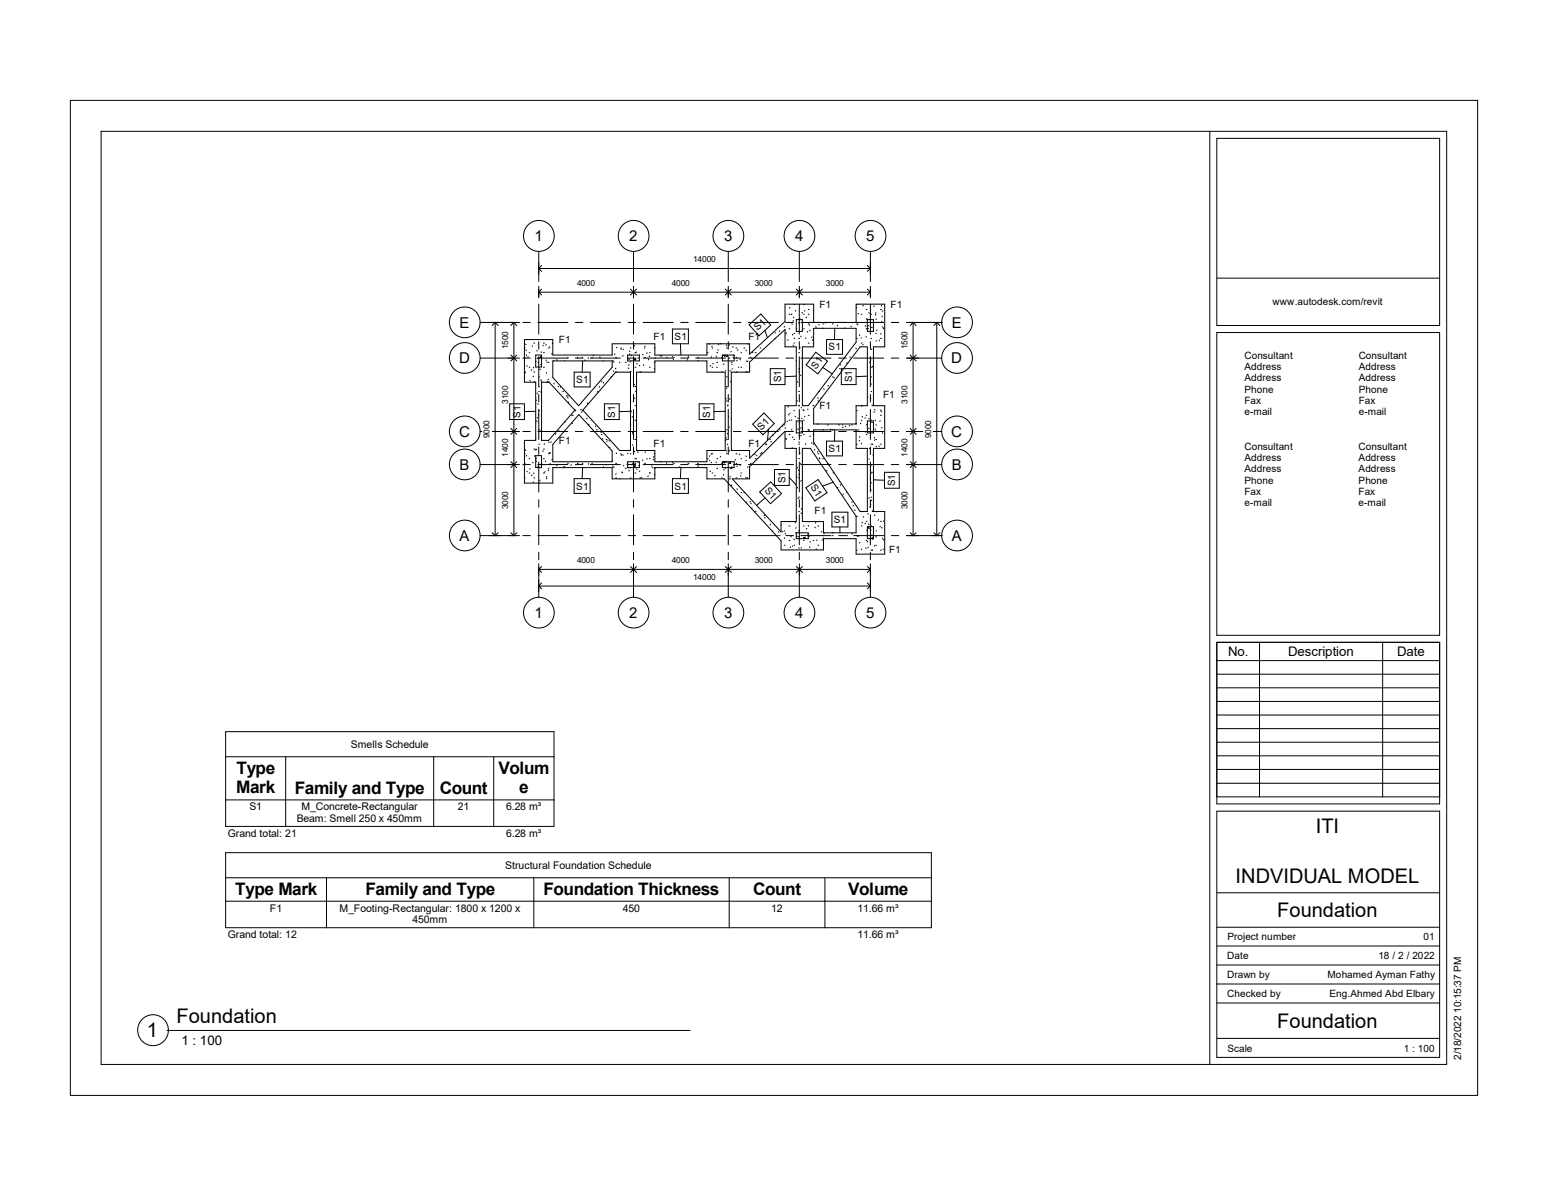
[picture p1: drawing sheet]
<svg xmlns="http://www.w3.org/2000/svg" width="279mm" height="216mm" viewBox="0 0 279 216" stroke-linecap="round" stroke-linejoin="round" font-family="sans-serif">
<g fill="none" stroke="#000" stroke-width=".18">
<path d="M140.7 59.7v.2M141.6 58.9l-.1 .2M142.4 56.7h.2M142.4 59.4h.2M142.6 55.5l-.1 .1M142.9 58.4l.1 .1M142.9 56.7l-.1 .1M143.2 57.2l.1 .2M143.2 57.9l-.1 .1M143.3 55h.1M143.6 56v.2M143.7 59.3h.1"/>
<path d="M143.7 57.7h1.1v2.1h-1.1zM144.1 58.2l.2 .2M144.1 57.6h.2M144.4 57.5l-.1 .2M144.7 56.4l.1 .1M145 55h.2M145 56.7h.2M145 59.4h.2M145.3 56l-.1 .2M145.6 57.2l-.1 .2M145.7 59.8l.1 .1M145.9 55.9h.1"/>
<path d="M145.9 58.5h.1M145.9 56.7l.1 .1M146 58.6l.1 .2M146.2 59.6l-.1 .1M146.8 59.4h.1M146.9 59.3h7.6v2.5l-8.6 11.4h-1.1v-10.6h2.1zM147.2 59l.1 .1M147.8 58.5v.2M148.4 59.3h.1M148.5 58.5h.1M149 58.2v.1M150.2 58.5h.2"/>
<path d="M151.1 58.7l.1 .1M152.5 59.2l-.1 .1M153.7 58.9l-.1 .1M153.8 58.2l.1 .1M154.6 55h.1M154.6 58.5h.1M154.6 55.5v.1M154.9 56.6v.1M154.9 58.5l-.1 .2M155.4 56.7h.2M155.8 55.1l-.1 .1M156.2 58.8l.1 .1"/>
<path d="M156.3 55.9h.2M156.3 59.4h.2M156.5 57.5l-.1 .1M156.5 57.6v.1M156.5 57.7h1.1v2.1h-1.1zM156.6 59.3l.2 .1M156.7 58.8h.1M156.8 56.4l.1 .2M157.1 59.9v.1M157.2 56.7h.1M157.3 59.1h.1M157.8 55.2l-.1 .2"/>
<path d="M158 56.8l.1 .1M158.1 57.6h.1M158.1 56.4l-.1 .2M158.3 59.6l-.1 .1M158.9 55.9h.2M159.1 55.1v.1M159.2 57.1l.1 .1M159.2 58l-.1 .2M159.3 59l.1 .1M159.3 56.1l-.1 .1M159.5 59.2l-.1 .2M94.7 62.8h.1"/>
<path d="M94.7 64.6h.1M94.7 67.1h.1M94.7 61.3h5.1v2.8h10.7v-2h7.7v2h9.4v-2h7.7v1.8l6.4-5.9v-3.1h5.2v3.3h7.6v-3.3h5.2v7.7h-2.1v10.6h2.1v7.7h-2.1v11.4h2.1v7.7h-5.2v-2.8h-5.9v2.1h-7.6v-1.7l-10.3-11.2h-3.1v-2h-9.4v2h-7.7v-2h-10.7v2.8h-5.1v-7.7h2v-10.5h-2zM94.8 67.2l.1 .1M94.9 62.1l.1 .1M95 64.1v.1M95 63.2v.1M95.1 66l.1 .1M95.1 61.3h.1M95.3 64.3l-.1 .2M95.5 63.7h.1M95.5 66.3h.1"/>
<path d="M95.6 68.7l.1 .1M96 66.7l-.1 .1M96.1 62.4v.1M96.3 66.3l.1 .1M96.3 67.9l-.1 .1M96.4 61.9h.1M96.4 67.1h.1M96.4 68.9h.1M96.7 65.2l.1 .1M96.7 79.2h.1M96.7 64.1h1v2.2h-1zM96.8 72.2l-.1 .1"/>
<path d="M96.9 76v.1M96.9 64.6l.2 .1M96.9 63.2v.2M96.9 71h.1M97 75.4l-.1 .1M97.1 72.9l.1 .1M97.1 65.4h.1M97.2 74.8v.1M97.2 68h.2M97.2 74.1h.2M97.2 77.6h.2M97.2 70.7h.2"/>
<path d="M97.3 69.8h.1M97.5 66.6v.2M97.6 65.8l.1 .1M97.6 68.5l.1 .2M97.7 64.3v.3h-.2zM97.7 63.5v.1M97.7 77.7l-.1 .2M97.7 70.7l-.1 .1M97.7 69h1.4l4.7 5-4.8 5.5h-1.3zM97.8 68.7l-.1 .2M98 62.3v.1M98.1 61.9h.2"/>
<path d="M98.1 63.7h.2M98.1 66.3h.2M98.6 65v.1M98.6 62.2l-.1 .1M98.7 67.3l-.1 .1M98.8 68.9v.1M98.8 65.3l-.1 .1M99 62.8h.1M99 65.4h.1M99 68.9h.1M99 68.5l-.1 .1M99 79.8l.1 .1"/>
<path d="M99.2 62.6v.1M99.5 79.8l-.1 .1M99.7 63.8l-.1 .1M99.8 61.9l-.1 .1M99.8 65.2h10.7v1.1l-6.1 6.9-4.6-5zM99.9 65v.1M99.9 69.2l.1 .1M100.3 78.3l-.1 .1M100.5 64.9v.1M100.7 69.8h.1M100.9 77.7v.1M101.2 69.8v.1"/>
<path d="M101.6 70.7h.1M101.9 65.1v.1M101.9 76.1l.1 .1M102.3 71.4l-.1 .1M102.4 64.6h.2M102.4 71.5h.2M102.4 71.8l.1 .1M102.6 72.6v.1M103.1 76.4h.1M103.3 74.9l-.1 .2M103.3 75h.2M103.8 74h.1"/>
<path d="M103.8 74v.2M104.3 64.5l-.1 .1M104.5 74.8l6 6.6v2h-10.7v-3.2zM104.9 73.9l-.1 .1M104.9 74.3l.1 .2M105.1 64.6h.1M105.1 74.1h.1M105.5 65l.1 .1M106 75.5l-.1 .1M106 72.7l.1 .2M106.2 64.6l-.1 .1M106.3 76.6v.1"/>
<path d="M106.3 76.7l-.1 .1M106.8 64.6h.1M106.8 75.9h.1M107.1 64.1v.1M107.4 76.9l.1 .1M107.7 77.6h.1M107.8 70.7l.1 .1M108.2 64.4l.1 .2M108.2 69.8v.1M108.5 68.9h.2M108.5 78.4h.2M108.5 78v.1"/>
<path d="M108.8 79.2v.1M108.9 69l.1 .2M109.4 79.3h.2M109.6 79.6l-.1 .1M109.9 79.5l.1 .1M110.3 68h.1M110.6 65.1l.1 .1M110.7 67l.1 .1M110.8 65.3v.1M110.9 63.9l.1 .1M111.1 64.6h.2M111.1 67.1h.2"/>
<path d="M111.1 67.2h2.7v14.1h-2l-6.6-7.3zM111.2 66.5l-.1 .1M111.3 62.7v.1M111.8 65.4l.1 .1M112 62.8h.1M112.1 63v.1M112.4 63l.1 .1M112.5 64.2l-.1 .1M112.9 65.4h.1M113.3 64.1h2.1v1.1h-2.1zM113.4 66.4l.1 .1M113.5 64.9h.1"/>
<path d="M113.5 65.8v.2M113.6 63.3l.1 .2M113.7 63.9l-.1 .1M113.7 62.8h.2M113.7 67.1h.2M113.7 65.2l.1 .2M113.8 74.1h.1M113.8 76.7h.1M113.8 72.4h.1M113.8 74h.1M113.9 67l-.1 .1M113.9 74.2l.1 .1"/>
<path d="M114 64.1l-.1 .1M114.1 78.1l.1 .1M114.1 75.2v.1M114.3 67.9v.2M114.3 78.3v.1M114.5 64.9l.3-.1-.1 .2zM114.5 62.4v.1M114.5 71.8l.1 .2M114.5 69.4l-.1 .1M114.6 66.3h.2M114.6 73.2h.2M114.6 75.9h.2"/>
<path d="M114.6 79.3h.2M114.6 69.8h.2M114.8 70.6l-.1 .1M114.9 63.5l-.3 .2M114.9 67.2h3.3v-2h9.4v2h3.3v14.1h-3.3v2.1h-9.4v-2.1h-3.3zM114.9 65.6l.1 .1M115.1 64.6h.2M115.5 66h-.1M115.5 67.1h.1M115.8 67.1l-.1 .1M116 64l.1 .1M116.1 65.9l.1 .1"/>
<path d="M116.3 64.6h.2M116.3 62.8l.1 .1M116.5 62.5l-.1 .1M116.8 63.7l-.1 .1M117.1 64.9l-.1 .1M117.2 64.3l.1 .1M117.2 63.7h.1M117.2 66.3h.1M118.1 62.8h.1M118.1 65.4h.1M118.2 66.5l-.1 .1M118.3 64.6l-.1 .1"/>
<path d="M119.1 64.1l.1 .2M119.5 64.2l-.1 .1M120.3 64.5l.1 .1M121.4 64.3l-.1 .2M121.5 64.8l.1 .1M121.6 64.6h.1M124.1 64.9l-.1 .1M124.2 64.6h.1M124.2 64.2v.1M125.9 64.6h.2M126 65v.2M127.6 63.7h.2"/>
<path d="M128 62.1v.1M128.2 66l.1 .1M128.4 64.4v.1M128.5 62.8h.2M128.5 66.3h.2M128.5 62.4v.2M128.7 65.6v.1M129.2 64.3l.1 .1M129.4 63.7h.1M129.4 65.4h.1M129.4 66.3l.1 .1M129.6 63.1v.1"/>
<path d="M129.7 62.1v.1M130 62.1h.1M130.3 64.6h.1M130.3 67.1h.1M130.3 64.5v.1M130.4 64.1h2.1v1.1h-2.1zM130.6 64.2h-.2M130.7 65.7l-.1 .1M130.9 64.1l-.3 .1 .3 .1v-.2M130.9 79.4l.1 .1M131 66.9l-.1 .1M131.1 62.3v.1"/>
<path d="M131.1 79l-.1 .1M131.1 71.9l-.1 .2M131.1 62.8h.2M131.1 68h.2M131.1 77.6h.2M131.1 79.3h.2M131.1 69.8h.2M131.1 72.4h.2M131.2 70l-.1 .1M131.3 64.1l-.2 .2h.3l-.1-.2M131.3 78.2v.2M131.4 73.2v.1"/>
<path d="M131.4 73.1l-.1 .1M131.4 75.1l.1 .1M131.6 77l.1 .1M131.7 62.2l-.1 .2M131.7 72v.1M131.7 64.6v.1M131.7 66.9l.1 .1M131.9 68.8l.1 .2M132 75.6h.1M132 65.4h.1M132 63.4l-.1 .1M132 67.2h3.3v-1.8l6.4-5.9v3.1h2v10.6h-2v3.1l-6.4 6.4v-1.4h-3.3z"/>
<path d="M132.1 65.7v.1M132.2 66.5l-.1 .2M132.2 62.6l.1 .1M132.3 64.5l.1 .1M132.5 64.1v.1M132.8 62.8h.2M132.8 64.6h.2M132.8 67.1h.2M133.1 65l-.1 .2M133.2 63.1l-.1 .1M133.3 66.3h.1M133.6 64.9v.1"/>
<path d="M133.7 63.7h.2M133.7 66.3h.2M134.4 62.8l-.1 .1M134.6 67.1h.1M134.6 63.2l.1 .1M134.7 65.2l.1 .1M134.9 67.1v.1M135 62.1h.1M135 65.2l-.1 .1M135.3 66.4v.1M135.5 64.6h.1M135.8 63.5l.1 .2"/>
<path d="M136.3 63.7h.2M136.6 64.1l-.1 .1M137.2 62.8h.1M138.9 79.3h.2M139.1 79.7l.1 .1M139.5 78.5v.1M139.8 61.1h.2M140 60l-.1 .1M140.6 78.8l.1 .1M140.7 77.6h.1M141.3 76.8l-.1 .2M141.6 76.7h.1"/>
<path d="M141.7 77.2l.1 .1M141.8 79.1l.1 .1M141.9 60.1v.1M141.9 79.2v.1M142 76l.1 .1M142.2 61.3v.1M142.3 73.4l-.1 .1M142.3 74.8l.1 .1M142.4 75.9h.2M142.4 78.4h.2M142.6 74.6l-.1 .1M142.9 77.5l.1 .1"/>
<path d="M142.9 75.8l-.1 .1M143 60.4l.1 .1M143.1 62.3l.1 .1M143.1 78.9l-.1 .1M143.3 61.9h.1M143.3 60.2h.1M143.3 74.1h.1M143.3 79.3h.1M143.4 61l-.1 .1M143.5 75.1l.1 .2M143.7 78.1h.1M143.7 65.1l.1 .1"/>
<path d="M143.7 76h1.1v2.1h-1.1zM143.9 72.3l-.1 .1M143.9 68.9l.1 .1M144 77.4l.1 .1M144.1 75.4l-.1 .2M144.1 63.7h.2M144.1 67.1h.2M144.1 61.1h.2M144.1 73.2h.2M144.1 70.7h.2M144.2 79.8l.1 .1M144.2 76.2l.2 .1"/>
<path d="M144.3 66.5l-.1 .1M144.3 78.6l-.1 .1M144.4 62.7v.1M144.5 78.6l.1 .1M144.6 67.7l-.1 .1M144.6 77.2l-.1 .1M144.6 60.7l-.1 .1M144.6 73.5l.1 .2M144.7 77.9h.1M144.7 75.5l.1 .1M144.8 76.4h.1M144.8 77.4l.1 .1"/>
<path d="M145 73.9l-.1 .1M145 74.1h.2M145 75.9h.2M145 78.4h.2M145.3 75.1l-.1 .1M145.4 61l.1 .1M145.8 73.8v.2M145.9 61.9h.1M145.9 75h.1M145.9 77.6h.1M145.9 77.5l-.1 .1M146 77.7l.1 .2"/>
<path d="M146.3 78.7l-.1 .1M146.6 60.8l-.1 .1M146.6 79.9l-.1 .1M146.6 61.3l.1 .2M146.8 61.1h.1M146.8 73.2h.1M146.8 78.4h.1M146.9 62l-.1 .1M146.9 77.6h7.6v3.3h2v11.4h-1.3l-8.3-12.5zM147.5 76.5h.1M147.6 72.4h.2M147.6 71.8l.1 .1"/>
<path d="M147.9 70.6l-.1 .1M148.2 71.8v.1M148.7 70.1l.1 .2M149.4 76.7h.1M149.5 69.6l-.1 .1M149.9 77.5l.1 .1M150.2 68h.2M150.5 68.1l.1 .1M151.4 76.6l.1 .2M151.6 66.5v.1M151.7 65.8l-.1 .1M152 76.7h.1"/>
<path d="M152.2 77.1l-.1 .1M152.6 76.9l.1 .1M152.9 65.4l-.1 .2M153.4 76.8l-.1 .1M153.4 64.4l.1 .2M153.7 76.7h.1M154.5 62.8l.1 .1M154.5 76.5v.1M154.6 76.5h-.1M154.6 61.1h.1M154.6 74.1h.1M154.6 77.6h.1"/>
<path d="M155 77.6v.1M155.1 79.5l.1 .1M155.1 60.5l.1 .1M155.2 78.8l-.1 .2M155.2 62.6h1.3v10.6h-2v3.3h-7.6v-2.8zM155.3 76.4l.1 .1M155.4 61.9h.2M155.4 75.9h.2M155.5 61h-.1M155.5 73.2l.1 .2M155.6 75.2l.1 .1M155.8 62.1l-.1 .2"/>
<path d="M156.2 77.9v.1M156.2 75.4l-.1 .1M156.3 60.7l.1 .2M156.3 75h.2M156.3 78.4h.2M156.5 76.6l-.1 .1M156.5 71.7l.1 .1M156.5 76h1.1v2.1h-1.1zM156.8 77.3l.1 .1M156.8 75.5v.1M157 65.4v.1M157.2 66.3h.1"/>
<path d="M157.2 68h.1M157.2 61.1h.1M157.2 64.9l-.1 .2M157.2 75.9h.1M157.2 70.7h.1M157.2 69.3l.1 .1M157.2 71.9l-.1 .2M157.3 76.3h.1M157.3 63l-.1 .1M157.5 73.1l-.1 .1M157.5 66.1l-.1 .2M157.6 63v.1"/>
<path d="M157.8 79l.1 .1M157.8 74.3l-.1 .1M157.9 73.9v.1M157.9 79.4l-.1 .1M158 75.8v.1M158 77.4l-.1 .2M158.1 60.2h.1M158.1 79.3h.1M158.1 76.7h.1M158.1 77.8l.1 .1M158.2 61.5l-.1 .1M158.7 61.4v.1"/>
<path d="M158.9 75.9l-.1 .2M158.9 61.1h.2M158.9 75h.2M159 60.2v.1M159 74l-.1 .1M159 74.2l.1 .1M159.2 77.1l-.1 .2M159.3 78.1v.1M94.7 83.7h.1M94.7 81.9h.1M94.7 86.3h.1M94.7 81v.1"/>
<path d="M94.8 81.2l.1 .1M95 82.2v.1M95.1 85l.1 .2M95.5 82.8h.1M95.5 85.4h.1M95.7 84.6l-.1 .1M96 85.8l-.1 .1M96.1 83.4l.1 .2M96.3 85.4l.1 .1M96.3 87l-.1 .1M96.4 81.1h.1M96.4 86.3h.1"/>
<path d="M96.5 82.3v.1M96.6 81.2v.1M96.7 82.7h.1M96.7 82.3h1v2.1h-1zM96.8 83.2l.1 .1M96.8 81.1l.1 .1M97.1 84.2h.1M97.2 80.2h.2M97.2 87.2h.2M97.5 86.7l-.1 .1M97.7 83.8v.1M97.7 83.7h.1"/>
<path d="M98 81.4v.1M98.1 81.1h.2M98.1 82.8h.2M98.1 85.4h.2M98.3 80.1l-.1 .1M98.4 85.1l-.1 .2M98.5 83.2l-.1 .2M98.6 86l.1 .1M98.7 86.3l-.1 .1M98.9 84.8l.1 .2M99 81.9h.1M99 84.5h.1"/>
<path d="M99.1 81.7l.1 .1M99.3 83.7l.1 .1M99.4 81.7l-.1 .1M99.7 82.9l-.1 .1M100.5 83.9v.2M101.6 84.3l.1 .1M101.9 84.2v.1M102.4 83.7h.2M103.1 83.9l-.1 .1M104.3 83.6l-.1 .1M104.4 83.7v.2M105.1 83.7h.1"/>
<path d="M106.3 83.7l-.1 .1M106.8 83.7h.1M108.9 84.2v.2M109.4 83.8l.1 .1M109.9 80.8h.1M110.6 84.1l.1 .1M110.6 83.1l-.1 .2M110.9 84.3l-.1 .2M111.1 83.7h.2M111.1 86.3h.2M111.2 81.7l.1 .2M111.2 85.5l-.1 .1"/>
<path d="M111.9 86.4h.1M112 81.9h.1M112.2 82.1l-.1 .1M112.2 85.2l.1 .1M112.4 82.1l.1 .1M112.4 85.2l-.1 .1M112.5 84l.1 .1M112.9 84.5h.1M113.2 83.7v.1M113.3 84.4h.1M113.3 83.4h2.1v1h-2.1zM113.4 81.8l-.1 .1"/>
<path d="M113.6 84.9l-.1 .1M113.7 81.9h.2M113.7 86.3h.2M113.7 84.4l.1 .1M114 83.9l.4-.4v.4zM114.2 80.3v.1M114.4 84.2l.3-.2-.1 .3zM114.6 81.4l-.1 .2M114.6 82.8h.2M114.6 85.4h.2M114.6 83.6l.1 .1M114.8 82.7l.1 .1"/>
<path d="M114.9 84.7l.1 .1M115.1 83.4h.1M115.1 81.5l.1 .2M115.3 84l.1 .1M115.5 86.3h.1M115.5 85l-.1 .1M115.8 86.2l-.1 .1M116 83v.1M116.3 83.7h.2M116.5 81.6l-.1 .1M116.8 82.8v.1M117 85.9l-.1 .1"/>
<path d="M117.2 82.8h.1M117.3 85.3v.1h-.1M117.6 84.1l.1 .1M117.9 84.4l-.1 .1M117.9 82.9l.1 .1M118 82.4l-.1 .1M118.1 81.9h.1M118.1 84.5h.1M118.2 85.6l-.1 .1M119.2 83.4h.1M120.3 83.6l.1 .1M121.5 83.4l-.1 .2"/>
<path d="M121.6 83.7h.1M122.7 84.2v.1M124.2 83.7h.1M125.8 84.4h.1M125.9 83.7h.2M126.1 84.1l-.1 .1M127.3 83.8l-.1 .1M127.6 82.8h.2M128.1 83.1v.1M128.1 85l.1 .1M128.1 82.3v.1M128.4 81.9v.1"/>
<path d="M128.4 83.4v.2M128.5 81.9h.2M128.5 85.4h.2M129.1 85.8l-.1 .1M129.2 83.4l.1 .1M129.4 82.8h.1M129.4 84.5h.1M130 82.4v.1M130.3 83.7h.1M130.3 86.3h.1M130.4 83.6l-.1 .1M130.4 83.4h2.1v1h-2.1z"/>
<path d="M130.6 85.6v.2M130.7 84.8l-.1 .1M130.8 83.4h-.3l.2 .2 .1-.2M130.9 84.5v.1M131.1 83.4l-.2 .1M131.1 81.3v.1M131.1 81.9h.2M131.2 83.3v.1M131.4 80.1l-.1 .2M131.7 81.3l-.1 .1M131.7 86l.1 .1M131.8 86.4l-.1 .1"/>
<path d="M131.8 83.4l.1 .3h-.3zM131.9 84.5l-.1 .1M132 84.5h.1M132.1 87.5l-.1 .2M132.1 84.3h-.1M132.2 86.4h3.1v-2.2l6.4-6.3v3h2v13.2h-2.7v1.9zM132.8 82.9l-.1 .2M132.8 83.7h.2M132.8 81.9h.2M132.8 86.3h.2M133 88.2l.1 .1M133.1 84.1l-.1 .1"/>
<path d="M133.4 82l.1 .1M133.6 83.9v.1M133.6 85.9l.1 .1M133.7 82.8h.2M133.7 85.4h.2M133.7 88.9h.2M134.4 88.9l-.1 .1M134.6 86.3h.1M134.6 90.6h.1M134.6 82.3l.1 .1M134.7 83.1l-.1 .1M134.8 86.2l.1 .1"/>
<path d="M135 84.2v.2M135.3 85.5v.1M135.4 90.5l-.1 .1M135.5 83.7h.1M135.5 90.8l.1 .1M135.7 91.7v.1M136.3 82.8h.2M136.3 92.4h.2M136.3 82l-.1 .1M136.6 82.2v.1M137.2 81.9h.1M137.5 81.7l-.1 .1"/>
<path d="M138 93.4l.1 .1M138 93l-.1 .1M138.1 80.2h.1M138.4 80.1l-.1 .2M139.1 94.6l-.1 .1M139.4 95.8h.1M140.5 96l.1 .1M140.7 96.7h.1M141 94.7v.1M141.3 95.9v.1M141.6 95.8h.1M141.6 98.4h.1"/>
<path d="M141.6 97.1v.1M141.7 96.3l.1 .1M142.4 95h.2M142.4 97.6h.2M142.7 98.7l-.1 .1M142.8 96.8l-.1 .1M143 98.6h.1M143 80.8v.1M143.3 98.4h.1M143.3 97.3l.1 .2M143.5 94.2l.1 .2M143.6 96.1l.1 .2"/>
<path d="M143.7 95.2l-.1 .2M143.7 96.8h.1M143.7 91.1l.1 .1M143.7 96.2h2.2v1h-2.2zM143.8 86v.1M143.8 93.3l-.1 .2M143.9 88l.1 .1M144 84.4l-.1 .1M144 89.9l.1 .1M144.1 96.9h.1M144.1 84.8l.1 .2M144.1 80.2h.2"/>
<path d="M144.1 82.8h.2M144.1 86.3h.2M144.1 92.4h.2M144.1 95.8h.2M144.1 89.7h.2M144.2 98.8v.2M144.3 85.6l-.1 .1M144.3 81.7l.1 .1M144.4 83.7l.1 .1M144.6 92.6l.1 .1M144.6 86.7l-.1 .2M144.7 98.8l-.1 .1"/>
<path d="M144.7 91.8l-.1 .1M144.8 89.9l-.1 .1M144.8 80.9h1.5l8.2 12.3v3h-5.9v-2.1h-3.8zM145 97.1l.3-.1-.1 .2zM145 95h.2M145 97.6h.2M145.4 80.1l.1 .1M145.6 95.4l-.1 .1M145.8 96.5l.1 .1M145.9 94.9l.1 .1M146 96.6l-.1 .1h.1M146 96.8v.1"/>
<path d="M146.1 98.7l.1 .1M146.3 97.7l-.1 .2M146.8 80.2h.1M146.8 97.6h.1M147 81.2l.1 .1M147.1 95.2l.1 .1M147.2 94.3v.1M147.3 99.1l.1 .1M147.4 97.5v.1M147.6 81.9h.2M147.6 95h.2M147.6 98.4h.2"/>
<path d="M147.6 81.5v.1M147.9 82.7l.1 .1M148 82.7l-.1 .1M148.3 95.9v.2M148.4 97.5h.1M148.5 82.8h.1M148.5 96.7h.1M148.6 97.1v.1M148.7 96.2l.1 .2M149.2 84.9l.1 .1M149.4 83.7h.1M150.2 96.2h.1"/>
<path d="M150.2 96.7h.2M150.4 85.3l.1 .1M151.1 88h.2M151.6 86.9h-.1M151.7 87.5v.1M152.2 89.2l-.1 .1M152.8 88.9h.1M153 96.6l-.1 .1M153.7 90.6h.1M153.8 96.3v.1M154.1 91.2l-.1 .2M154.3 92v.2"/>
<path d="M154.6 80.2h.1M154.6 93.2h.1M154.6 96.7h.1M154.6 99.3h.1M154.9 96.7l-.1 .2M154.9 96.6l.1 .2M155.2 97.9v.1M155.4 92.4h.2M155.4 95h.2M155.5 80l-.1 .1M155.5 99.1l-.1 .1M155.6 94.3l.1 .1"/>
<path d="M155.9 93.3l-.1 .1M156.2 94.4l-.1 .2M156.3 98.9v.1M156.3 94.1h.2M156.3 97.6h.2M156.5 95.6v.2M156.5 97.7l.1 .1M156.5 95.1h1.1v2.1h-1.1zM156.6 92.7l.1 .1M156.7 95.1l.1 .2h-.3M156.7 98.8l-.1 .1M156.8 94.6v.1"/>
<path d="M156.9 95.3l.1 .1M156.9 89.8l-.1 .2M156.9 82.8l-.1 .1M157 91.5l.1 .1M157 80.9l-.1 .1M157.1 86.4v.1M157.2 97.1l-.1 .1M157.2 80.2h.1M157.2 85.4h.1M157.2 87.2h.1M157.2 95h.1M157.2 99.3h.1"/>
<path d="M157.2 89.7h.1M157.2 88.3v.2M157.2 91l-.1 .1M157.2 95.7l-.1 .1M157.2 96.6h.2M157.2 84l-.1 .1M157.3 90.3l.1 .1M157.4 85.2v.1M157.4 97l.1 .1M157.4 92.3h.1M157.4 99.2l.1 .2M157.4 80.1l.1 .2"/>
<path d="M157.5 92.2l-.1 .1M157.6 82.1v.1M157.6 97.3l-.1 .1M157.7 95.3l-.1 .2M157.8 93l.1 .1M157.9 98.5l-.1 .1M158.1 92.4h.1M158.1 95.8h.1M158.1 98.4h.1M158.1 96.9l.1 .1M158.2 80.6l-.1 .1M158.6 93.8l-.1 .1"/>
<path d="M158.6 80.5l.1 .1M158.9 95l-.1 .1M158.9 80.2h.2M158.9 94.1h.2M158.9 99.3h.2M159.1 95.2l.1 .1M159.3 97.2v.1M159.4 99.1v.1M159.5 94v.1M159.5 97.4v.1"/>
<circle cx="97.3" cy="42.6" r="2.78"/>
</g>
<path d="M96.5 41.1h1.5v3h-1.5z" fill="#fff"/>
<circle cx="97.3" cy="110.6" r="2.77" fill="none" stroke="#000" stroke-width=".18"/>
<path d="M96.5 109.1h1.5v3h-1.5z" fill="#fff"/>
<g fill="none" stroke="#000" stroke-width=".18">
<path d="M97.2 45.4v5.4M97.2 52.2v1.4M97.2 54.9v5.4M97.2 61.7v1.3M97.2 64.4v5.4M97.2 71.2v1.4M97.2 73.9v5.4M97.2 80.7v1.3M97.2 83.4v5.4M97.2 90.2v1.4M97.2 92.9v5.4M97.2 99.7v1.3"/>
<path d="M97.2 102.4v5.4"/>
<circle cx="114.4" cy="42.6" r="2.78"/>
</g>
<path d="M113.6 41.1h1.5v3h-1.5z" fill="#fff"/>
<circle cx="114.4" cy="110.6" r="2.77" fill="none" stroke="#000" stroke-width=".18"/>
<path d="M113.6 109.1h1.5v3h-1.5z" fill="#fff"/>
<g fill="none" stroke="#000" stroke-width=".18">
<path d="M114.3 45.4v5.4M114.3 52.2v1.4M114.3 54.9v5.4M114.3 61.7v1.3M114.3 64.4v5.4M114.3 71.2v1.4M114.3 73.9v5.4M114.3 80.7v1.3M114.3 83.4v5.4M114.3 90.2v1.4M114.3 92.9v5.4M114.3 99.7v1.3"/>
<path d="M114.3 102.4v5.4"/>
<circle cx="131.5" cy="42.6" r="2.78"/>
</g>
<path d="M130.7 41.1h1.5v3h-1.5z" fill="#fff"/>
<circle cx="131.5" cy="110.6" r="2.77" fill="none" stroke="#000" stroke-width=".18"/>
<path d="M130.7 109.1h1.5v3h-1.5z" fill="#fff"/>
<g fill="none" stroke="#000" stroke-width=".18">
<path d="M131.4 45.4v5.4M131.4 52.2v1.4M131.4 54.9v5.4M131.4 61.7v1.3M131.4 64.4v5.4M131.4 71.2v1.4M131.4 73.9v5.4M131.4 80.7v1.3M131.4 83.4v5.4M131.4 90.2v1.4M131.4 92.9v5.4M131.4 99.7v1.3"/>
<path d="M131.4 102.4v5.4"/>
<circle cx="144.3" cy="42.6" r="2.78"/>
</g>
<path d="M143.5 41.1h1.5v3h-1.5z" fill="#fff"/>
<circle cx="144.3" cy="110.6" r="2.77" fill="none" stroke="#000" stroke-width=".18"/>
<path d="M143.5 109.1h1.5v3h-1.5z" fill="#fff"/>
<g fill="none" stroke="#000" stroke-width=".18">
<path d="M144.3 45.4v5.4M144.3 52.2v1.4M144.3 54.9v5.4M144.3 61.7v1.3M144.3 64.4v5.4M144.3 71.2v1.4M144.3 73.9v5.4M144.3 80.7v1.3M144.3 83.4v5.4M144.3 90.2v1.4M144.3 92.9v5.4M144.3 99.7v1.3"/>
<path d="M144.3 102.4v5.4"/>
<circle cx="157.1" cy="42.6" r="2.78"/>
</g>
<path d="M156.3 41.1h1.5v3h-1.5z" fill="#fff"/>
<circle cx="157.1" cy="110.6" r="2.77" fill="none" stroke="#000" stroke-width=".18"/>
<path d="M156.3 109.1h1.5v3h-1.5z" fill="#fff"/>
<g fill="none" stroke="#000" stroke-width=".18">
<path d="M157.1 45.4v5.4M157.1 52.2v1.4M157.1 54.9v5.4M157.1 61.7v1.3M157.1 64.4v5.4M157.1 71.2v1.4M157.1 73.9v5.4M157.1 80.7v1.3M157.1 83.4v5.4M157.1 90.2v1.4M157.1 92.9v5.4M157.1 99.7v1.3"/>
<path d="M157.1 102.4v5.4"/>
<circle cx="83.9" cy="96.7" r="2.77"/>
</g>
<path d="M82.9 95.2h1.8v3h-1.8z" fill="#fff"/>
<circle cx="172.7" cy="96.7" r="2.77" fill="none" stroke="#000" stroke-width=".18"/>
<path d="M171.8 95.2h1.8v3h-1.8z" fill="#fff"/>
<g fill="none" stroke="#000" stroke-width=".18">
<path d="M86.7 96.7h6.3M94.4 96.7h1.3M97.1 96.7h5.4M103.8 96.7h1.4M106.6 96.7h5.4M113.4 96.7h1.3M116.1 96.7h5.4M122.9 96.7h1.3M125.6 96.7h5.4M132.4 96.7h1.3M135.1 96.7h5.4M141.9 96.7h1.3"/>
<path d="M144.6 96.7h5.4M151.4 96.7h1.3M154.1 96.7h5.4M160.9 96.7h1.3M163.6 96.7h6.3"/>
<circle cx="83.9" cy="83.8" r="2.77"/>
</g>
<path d="M82.9 82.4h1.8v3h-1.8z" fill="#fff"/>
<circle cx="172.7" cy="83.8" r="2.77" fill="none" stroke="#000" stroke-width=".18"/>
<path d="M171.8 82.4h1.8v3h-1.8z" fill="#fff"/>
<g fill="none" stroke="#000" stroke-width=".18">
<path d="M86.7 83.9h6.3M94.4 83.9h1.3M97.1 83.9h5.4M103.8 83.9h1.4M106.6 83.9h5.4M113.4 83.9h1.3M116.1 83.9h5.4M122.9 83.9h1.3M125.6 83.9h5.4M132.4 83.9h1.3M135.1 83.9h5.4M141.9 83.9h1.3"/>
<path d="M144.6 83.9h5.4M151.4 83.9h1.3M154.1 83.9h5.4M160.9 83.9h1.3M163.6 83.9h6.3"/>
<circle cx="83.9" cy="77.9" r="2.77"/>
</g>
<path d="M82.8 76.4h2v3h-2z" fill="#fff"/>
<circle cx="172.7" cy="77.9" r="2.77" fill="none" stroke="#000" stroke-width=".18"/>
<path d="M171.7 76.4h2v3h-2z" fill="#fff"/>
<g fill="none" stroke="#000" stroke-width=".18">
<path d="M86.7 77.9h6.3M94.4 77.9h1.3M97.1 77.9h5.4M103.8 77.9h1.4M106.6 77.9h5.4M113.4 77.9h1.3M116.1 77.9h5.4M122.9 77.9h1.3M125.6 77.9h5.4M132.4 77.9h1.3M135.1 77.9h5.4M141.9 77.9h1.3"/>
<path d="M144.6 77.9h5.4M151.4 77.9h1.3M154.1 77.9h5.4M160.9 77.9h1.3M163.6 77.9h6.3"/>
<circle cx="83.9" cy="64.6" r="2.77"/>
</g>
<path d="M82.8 63.1h2v3h-2z" fill="#fff"/>
<circle cx="172.7" cy="64.6" r="2.77" fill="none" stroke="#000" stroke-width=".18"/>
<path d="M171.7 63.1h2v3h-2z" fill="#fff"/>
<g fill="none" stroke="#000" stroke-width=".18">
<path d="M86.7 64.6h6.3M94.4 64.6h1.3M97.1 64.6h5.4M103.8 64.6h1.4M106.6 64.6h5.4M113.4 64.6h1.3M116.1 64.6h5.4M122.9 64.6h1.3M125.6 64.6h5.4M132.4 64.6h1.3M135.1 64.6h5.4M141.9 64.6h1.3"/>
<path d="M144.6 64.6h5.4M151.4 64.6h1.3M154.1 64.6h5.4M160.9 64.6h1.3M163.6 64.6h6.3"/>
<circle cx="83.9" cy="58.2" r="2.77"/>
</g>
<path d="M82.9 56.7h1.8v3h-1.8z" fill="#fff"/>
<circle cx="172.7" cy="58.2" r="2.77" fill="none" stroke="#000" stroke-width=".18"/>
<path d="M171.8 56.7h1.8v3h-1.8z" fill="#fff"/>
<g fill="none" stroke="#000" stroke-width=".18">
<path d="M86.7 58.2h6.3M94.4 58.2h1.3M97.1 58.2h5.4M103.8 58.2h1.4M106.6 58.2h5.4M113.4 58.2h1.3M116.1 58.2h5.4M122.9 58.2h1.3M125.6 58.2h5.4M132.4 58.2h1.3M135.1 58.2h5.4M141.9 58.2h1.3"/>
<path d="M144.6 58.2h5.4M151.4 58.2h1.3M154.1 58.2h5.4M160.9 58.2h1.3M163.6 58.2h6.3M164.8 58.2v38.5M164.8 58.2l.6 .6M164.8 58.2l-.5 .6M163.8 77.9h2M163.8 64.6h2M164.3 77.3l1.1 1.1M164.3 64.1l1.1 1.1"/>
<path d="M165.4 77.3l-1.1 1.1M165.4 64.1l-1.1 1.1M163.8 96.7h2M163.8 83.9h2M164.3 96.2l.5 .5M164.3 83.4l1.1 1M165.4 96.2l-.6 .5M165.4 83.4l-1.1 1"/>
</g>
<g fill="#fff">
<path d="M162.4 59.8h1.8v3.3h-1.8z"/>
<path d="M162.4 69.6h1.8v3.3h-1.8z"/>
<path d="M162.4 79.2h1.8v3.3h-1.8z"/>
<path d="M162.4 88.6h1.8v3.4h-1.8z"/>
</g>
<path d="M168.1 58.2h2M169.1 58.2v38.5M169.1 58.2l.5 .6M169.1 58.2l-.5 .6M168.1 96.7h2M168.6 96.2l.5 .5M169.6 96.2l-.5 .5" fill="none" stroke="#000" stroke-width=".18"/>
<path d="M166.7 75.8h1.7v3.4h-1.7z" fill="#fff"/>
<g fill="none" stroke="#000" stroke-width=".18">
<path d="M91.7 58.2h2.1M92.8 58.2v38.5M92.8 58.2l.5 .6M92.8 58.2l-.6 .6M91.7 77.9h2.1M91.7 64.6h2.1M92.2 77.3l1.1 1.1M92.2 64.1l1.1 1.1M93.3 77.3l-1.1 1.1M93.3 64.1l-1.1 1.1M91.7 96.7h2.1M91.7 83.9h2.1"/>
<path d="M92.2 96.2l.6 .5M92.2 83.4l1.1 1M93.3 96.2l-.5 .5M93.3 83.4l-1.1 1"/>
</g>
<g fill="#fff">
<path d="M90.3 59.8h1.8v3.3h-1.8z"/>
<path d="M90.3 69.6h1.8v3.3h-1.8z"/>
<path d="M90.3 79.2h1.8v3.3h-1.8z"/>
<path d="M90.3 88.6h1.8v3.4h-1.8z"/>
</g>
<path d="M88.3 58.2h2.1M89.4 58.2v38.5M89.4 58.2l.5 .6M89.4 58.2l-.6 .6M88.3 96.7h2.1M88.8 96.2l.6 .5M89.9 96.2l-.5 .5" fill="none" stroke="#000" stroke-width=".18"/>
<path d="M87 75.8h1.7v3.4h-1.7z" fill="#fff"/>
<g fill="none" stroke="#000" stroke-width=".18">
<path d="M97.2 52.7h59.9M97.2 52.7l.5 .6M97.2 51.7v2.1M97.7 52.2l-.5 .5M113.8 52.2l.5 .5M114.3 52.7l.6 .6M114.3 52.7l-.5 .6M114.3 51.7v2.1M114.9 52.2l-.6 .5M130.9 52.2l.5 .5M131.4 52.7l.6 .6M131.4 52.7l-.5 .6"/>
<path d="M131.4 51.7v2.1M132 52.2l-.6 .5M143.7 52.2l.6 .5M144.3 52.7l.5 .6M144.3 52.7l-.6 .6M144.3 51.7v2.1M144.8 52.2l-.5 .5M156.5 52.2l.6 .5M157.1 52.7l-.6 .6M157.1 51.7v2.1"/>
</g>
<g fill="#fff">
<path d="M104.1 50.3h3.3v1.7h-3.3z"/>
<path d="M121.2 50.3h3.3v1.7h-3.3z"/>
<path d="M136.2 50.3h3.2v1.7h-3.2z"/>
<path d="M149.1 50.3h3.2v1.7h-3.2z"/>
</g>
<path d="M97.2 48.5h59.9M97.2 48.5l.5 .5M97.2 47.4v2.1M97.7 47.9l-.5 .6M156.5 47.9l.6 .6M157.1 48.5l-.6 .5M157.1 47.4v2.1" fill="none" stroke="#000" stroke-width=".18"/>
<path d="M125.1 46h4.1v1.7h-4.1z" fill="#fff"/>
<path d="M97.2 105.8h59.9M97.2 105.8l.5 .5M97.2 104.7v2.1M97.7 105.2l-.5 .6M156.5 105.2l.6 .6M157.1 105.8l-.6 .5M157.1 104.7v2.1" fill="none" stroke="#000" stroke-width=".18"/>
<path d="M125.1 103.3h4.1v1.7h-4.1z" fill="#fff"/>
<g fill="none" stroke="#000" stroke-width=".18">
<path d="M97.2 102.8h59.9M97.2 102.8l.5 .5M97.2 101.8v2M97.7 102.3l-.5 .5M113.8 102.3l.5 .5M114.3 102.8l.6 .5M114.3 102.8l-.5 .5M114.3 101.8v2M114.9 102.3l-.6 .5M130.9 102.3l.5 .5M131.4 102.8l.6 .5M131.4 102.8l-.5 .5"/>
<path d="M131.4 101.8v2M132 102.3l-.6 .5M143.7 102.3l.6 .5M144.3 102.8l.5 .5M144.3 102.8l-.6 .5M144.3 101.8v2M144.8 102.3l-.5 .5M156.5 102.3l.6 .5M157.1 102.8l-.6 .5M157.1 101.8v2"/>
</g>
<g fill="#fff">
<path d="M104.1 100.4h3.3v1.7h-3.3z"/>
<path d="M121.2 100.4h3.3v1.7h-3.3z"/>
<path d="M136.2 100.4h3.2v1.7h-3.2z"/>
<path d="M149.1 100.4h3.2v1.7h-3.2z"/>
</g>
<g fill="none" stroke="#000" stroke-width=".18">
<path d="M12.7 18.1h254v179.6h-254zM18.2 23.7h242.9v168.5h-242.9zM218.4 23.7v168.5M219.6 25h40.2v33.8h-40.2zM121.4 59.4h2.8v2.7h-2.8zM135.2 58.6l2.1-1.9 1.8 2-2.1 1.9zM138 59.6l.5 1.4M150.7 59.3l-.1 2M219.6 50.2h40.2M92 72.9h2.7v2.8h-2.7zM96.7 74.3h-2M103.6 67.2h2.9v2.6h-2.9z"/>
<path d="M105.2 65.2l-.1 2M109.1 72.9h2.7v2.8h-2.7zM113.8 74.3h-2M122.8 62.1l.1 2M126.2 72.9h2.7v2.8h-2.7zM130.9 74.3h-2M137.9 74.5l1.8 2-2 2-1.9-1.9zM138.7 77.5l-.2 2M139 66.5h2.7v2.9h-2.7zM143.7 67.9l-2 .1M147.2 63.6l2.2 1.6-1.8 2.3-2.1-1.6zM148.5 66.3l1.7 1.2"/>
<path d="M149.2 61.3h2.9v2.7h-2.9zM149.2 79.6h2.9v2.7h-2.9zM150.7 77.6l-.1 2M151.8 66.5h2.7v2.9h-2.7zM156.5 67.9l-2 .1M219.6 60h40.2v54.7h-40.2zM103.6 86.4h2.9v2.7h-2.9zM105.2 84.4l-.1 2M121.4 86.4h2.8v2.7h-2.8zM122.9 84.4l-.1 2M137.1 88.8l2-1.8 2 2.1-2 1.8zM138.1 89.9l-1.5 1.3"/>
<path d="M139.8 84.8h2.7v2.8h-2.7zM142.5 86.2l1.2 1.3M145.5 88.1l2.2-1.5 1.6 2.3-2.2 1.5zM150.2 92.5h2.8v2.6h-2.8zM150.4 87l-1.9 .8M151.6 95.1v1.1M157.6 86.6l2 .1M159.6 85.3h2.7v2.8h-2.7zM219.6 116h40.2v29.1h-40.2zM219.6 146.4h40.2v44.5h-40.2zM219.6 167.4h40.2M219.6 161.2h40.2"/>
<path d="M219.6 170.8h40.2M219.6 174.2h40.2M219.6 177.6h40.2M219.6 181.1h40.2M219.6 187.5h40.2"/>
</g>
<g fill="#fff">
<path d="M229.7 53.4h19.9v2h-19.9z"/>
<path d="M221.5 188.2h4.6v2h-4.6z"/>
<path d="M221.5 178.4h9.6v2h-9.6z"/>
<path d="M221.5 174.9h7.7v2.1h-7.7z"/>
<path d="M221.5 171.5h3.9v2h-3.9z"/>
<path d="M221.5 168.1h12.5v2h-12.5z"/>
<path d="M224.6 63.1h8.7v2h-8.7z"/>
<path d="M224.6 65.1h6.7v2h-6.7z"/>
<path d="M224.6 67.1h6.7v2.1h-6.7z"/>
<path d="M224.6 69.2h5.3v2h-5.3z"/>
<path d="M224.6 71.2h3v2.1h-3z"/>
<path d="M224.6 73.3h1v2h-1z"/>
<path d="M225.6 73.3h.6v2h-.6z"/>
<path d="M226.2 73.3h3.4v2h-3.4z"/>
<path d="M224.6 79.5h8.7v2h-8.7z"/>
<path d="M224.6 81.5h6.7v2.1h-6.7z"/>
<path d="M224.6 83.6h6.7v2h-6.7z"/>
<path d="M224.6 85.6h5.3v2.1h-5.3z"/>
<path d="M224.6 87.7h3v2h-3z"/>
<path d="M224.6 89.7h1v2h-1z"/>
<path d="M225.6 89.7h.6v2h-.6z"/>
<path d="M226.2 89.7h3.4v2h-3.4z"/>
<path d="M245.2 79.5h8.8v2h-8.8z"/>
<path d="M245.2 81.5h6.7v2.1h-6.7z"/>
<path d="M245.2 83.6h6.7v2h-6.7z"/>
<path d="M245.2 85.6h5.3v2.1h-5.3z"/>
<path d="M245.2 87.7h3v2h-3z"/>
<path d="M245.2 89.7h1.1v2h-1.1z"/>
<path d="M246.3 89.7h.5v2h-.5z"/>
<path d="M246.8 89.7h3.4v2h-3.4z"/>
<path d="M245.2 63.1h8.8v2h-8.8z"/>
<path d="M245.2 65.1h6.7v2h-6.7z"/>
<path d="M245.2 67.1h6.7v2.1h-6.7z"/>
<path d="M245.2 69.2h5.3v2h-5.3z"/>
<path d="M245.2 71.2h3v2.1h-3z"/>
<path d="M245.2 73.3h1.1v2h-1.1z"/>
<path d="M246.3 73.3h.5v2h-.5z"/>
<path d="M246.8 73.3h3.4v2h-3.4z"/>
<path d="M253.4 188.2h5.6v2h-5.6z"/>
<path d="M262 172.8h2.1v18.5h-2.1z"/>
<path d="M256.9 168.1h2.1v2h-2.1z"/>
<path d="M248.8 171.5h10.2v2h-10.2z"/>
<path d="M239.6 174.9h19.4v2.1h-19.4z"/>
<path d="M240 178.3h19v2h-19z"/>
</g>
<g fill="none" stroke="#000" stroke-width=".18">
<path d="M219.6 116h40.2v27.8h-40.2zM219.6 119.3h40.2M227.3 116v27.8M249.6 116v27.8M40.7 132.1h59.3v17.1h-59.3zM40.7 136.6h59.3M51.6 136.6v12.6M78.3 136.6v12.6M89.1 136.6v12.6M219.6 138.9h40.2M219.6 136.4h40.2M219.6 134h40.2"/>
<path d="M219.6 131.5h40.2M219.6 129.1h40.2M219.6 126.6h40.2M219.6 124.2h40.2M219.6 121.7h40.2M40.7 144.4h59.3M40.7 153.9h127.4v13.6h-127.4zM40.7 158.5h127.4M58.9 158.5v9M96.4 158.5v9M131.6 158.5v9M148.9 158.5v9"/>
<path d="M219.6 141.4h40.2M40.7 162.7h127.4M30.1 186h94.4"/>
<circle cx="27.6" cy="186" r="2.78"/>
</g>
<g font-size="3.6">
<text x="237.5" y="150.4">ITI</text>
<text x="223" y="159.4">INDVIDUAL MODEL</text>
<text x="230.5" y="165.5">Foundation</text>
<text x="31.9" y="184.7">Foundation</text>
<text x="230.5" y="185.5">Foundation</text>
<text x="26.5" y="187.2">1</text>
</g>
<g font-size="3.1">
<text x="42.6" y="143.1">Mark</text>
<text x="42.7" y="139.7">Type</text>
<text x="53.2" y="143.3">Family and Type</text>
<text x="79.4" y="143.3">Count</text>
<text x="90" y="139.7">Volum</text>
<text x="93.7" y="143.1">e</text>
<text x="42.5" y="161.5">Type Mark</text>
<text x="66" y="161.5">Family and Type</text>
<text x="98.1" y="161.5">Foundation Thickness</text>
<text x="135.9" y="161.5">Count</text>
<text x="153.1" y="161.5">Volume</text>
</g>
<g font-size="2.7">
<text x="96.5" y="43.6">1</text>
<text x="113.6" y="43.6">2</text>
<text x="130.7" y="43.6">3</text>
<text x="143.5" y="43.6">4</text>
<text x="156.3" y="43.6">5</text>
<text x="82.9" y="59.1">E</text>
<text x="171.8" y="59.1">E</text>
<text x="82.8" y="65.6">D</text>
<text x="171.7" y="65.6">D</text>
<text x="82.8" y="78.8">C</text>
<text x="171.7" y="78.8">C</text>
<text x="82.9" y="84.8">B</text>
<text x="171.8" y="84.8">B</text>
<text x="82.9" y="97.7">A</text>
<text x="171.8" y="97.7">A</text>
<text x="96.5" y="111.5">1</text>
<text x="113.6" y="111.5">2</text>
<text x="130.7" y="111.5">3</text>
<text x="143.5" y="111.5">4</text>
<text x="156.3" y="111.5">5</text>
</g>
<g font-size="2.4">
<text x="221.7" y="118.4">No.</text>
<text x="232.5" y="118.4">Description</text>
<text x="252.2" y="118.4">Date</text>
<text x="32.8" y="188.6">1 : 100</text>
</g>
<g font-size="1.9">
<text x="63.3" y="135">Smells Schedule</text>
<text x="45" y="146.3">S1</text>
<text x="53.6" y="148.4">Beam: Smell 250 x 450mm</text>
<text x="54.4" y="146.3">M_Concrete-Rectangular</text>
<text x="82.6" y="146.3">21</text>
<text x="91.4" y="146.3">6.28 m³</text>
<text x="41.1" y="151.1">Grand total: 21</text>
<text x="91.4" y="151.1">6.28 m³</text>
<text x="91.2" y="156.8">Structural Foundation Schedule</text>
<text x="48.7" y="164.6">F1</text>
<text x="61.3" y="164.6">M_Footing-Rectangular: 1800 x 1200 x</text>
<text x="74.5" y="166.7">450mm</text>
<text x="112.4" y="164.6">450</text>
<text x="139.2" y="164.6">12</text>
<text x="154.8" y="164.6">11.66 m³</text>
<text x="41.1" y="169.4">Grand total: 12</text>
<text x="154.8" y="169.4">11.66 m³</text>
</g>
<g font-size="1.8">
<text x="136.8" y="59.8" transform="rotate(-43 136.8 59.8)">S1</text>
<text x="147.9" y="55.5">F1</text>
<text x="160.7" y="55.5">F1</text>
<text x="229.7" y="55">www.autodesk.com/revit</text>
<text x="100.9" y="61.9">F1</text>
<text x="118" y="61.4">F1</text>
<text x="121.7" y="61.3">S1</text>
<text x="135.1" y="61.4">F1</text>
<text x="149.6" y="63.2">S1</text>
<text x="224.6" y="64.7">Consultant</text>
<text x="245.2" y="64.7">Consultant</text>
<text x="104" y="69.1">S1</text>
<text x="141" y="69" transform="rotate(-90 141 69)">S1</text>
<text x="147.3" y="66.8" transform="rotate(-53 147.3 66.8)">S1</text>
<text x="153.8" y="69" transform="rotate(-90 153.8 69)">S1</text>
<text x="159.4" y="71.8">F1</text>
<text x="224.6" y="66.8">Address</text>
<text x="224.6" y="68.8">Address</text>
<text x="224.6" y="70.9">Phone</text>
<text x="245.2" y="66.8">Address</text>
<text x="245.2" y="68.8">Address</text>
<text x="245.2" y="70.9">Phone</text>
<text x="93.9" y="75.4" transform="rotate(-90 93.9 75.4)">S1</text>
<text x="111" y="75.4" transform="rotate(-90 111 75.4)">S1</text>
<text x="128.2" y="75.4" transform="rotate(-90 128.2 75.4)">S1</text>
<text x="137.4" y="77.7" transform="rotate(-45 137.4 77.7)">S1</text>
<text x="147.9" y="73.9">F1</text>
<text x="224.6" y="72.9">Fax</text>
<text x="224.6" y="74.9">e</text>
<text x="225.6" y="74.9">-</text>
<text x="226.2" y="74.9">mail</text>
<text x="245.2" y="72.9">Fax</text>
<text x="245.2" y="74.9">e</text>
<text x="246.3" y="74.9">-</text>
<text x="246.9" y="74.9">mail</text>
<text x="100.9" y="80.1">F1</text>
<text x="118" y="80.6">F1</text>
<text x="135.1" y="80.6">F1</text>
<text x="149.6" y="81.6">S1</text>
<text x="224.6" y="81.1">Consultant</text>
<text x="224.6" y="83.2">Address</text>
<text x="245.2" y="81.1">Consultant</text>
<text x="245.2" y="83.2">Address</text>
<text x="104" y="88.4">S1</text>
<text x="121.7" y="88.4">S1</text>
<text x="137.9" y="88.6" transform="rotate(47 137.9 88.6)">S1</text>
<text x="141.8" y="87.3" transform="rotate(-90 141.8 87.3)">S1</text>
<text x="146.2" y="87.9" transform="rotate(56 146.2 87.9)">S1</text>
<text x="161.6" y="87.8" transform="rotate(-90 161.6 87.8)">S1</text>
<text x="224.6" y="85.2">Address</text>
<text x="224.6" y="87.3">Phone</text>
<text x="224.6" y="89.3">Fax</text>
<text x="245.2" y="85.2">Address</text>
<text x="245.2" y="87.3">Phone</text>
<text x="245.2" y="89.3">Fax</text>
<text x="147" y="92.9">F1</text>
<text x="150.5" y="94.4">S1</text>
<text x="224.6" y="91.3">e</text>
<text x="225.6" y="91.3">-</text>
<text x="226.2" y="91.3">mail</text>
<text x="245.2" y="91.3">e-mail</text>
<text x="160.5" y="99.8">F1</text>
<text x="221.5" y="173.1">Date</text>
<text x="221.5" y="169.7">Project number</text>
<text x="248.8" y="173.1">18 / 2 / 2022</text>
<text x="256.9" y="169.7">01</text>
<text x="221.5" y="180">Checked by</text>
<text x="221.5" y="176.6">Drawn by</text>
<text x="239.6" y="176.6">Mohamed Ayman Fathy</text>
<text x="240" y="180">Eng.Ahmed Abd Elbary</text>
<text x="221.5" y="189.8">Scale</text>
<text x="253.4" y="189.8">1 : 100</text>
<text x="263.7" y="191.3" transform="rotate(-90 263.7 191.3)">2/18/2022 10:15:37 PM</text>
</g>
<g font-size="1.5">
<text x="125.1" y="47.4">14000</text>
<text x="104.2" y="51.6">4000</text>
<text x="121.3" y="51.6">4000</text>
<text x="136.2" y="51.6">3000</text>
<text x="149.1" y="51.6">3000</text>
<text x="91.7" y="63.1" transform="rotate(-90 91.7 63.1)">1500</text>
<text x="163.8" y="63.1" transform="rotate(-90 163.8 63.1)">1500</text>
<text x="91.7" y="72.9" transform="rotate(-90 91.7 72.9)">3100</text>
<text x="163.8" y="72.9" transform="rotate(-90 163.8 72.9)">3100</text>
<text x="88.4" y="79.1" transform="rotate(-90 88.4 79.1)">9000</text>
<text x="91.7" y="82.5" transform="rotate(-90 91.7 82.5)">1400</text>
<text x="163.8" y="82.5" transform="rotate(-90 163.8 82.5)">1400</text>
<text x="168.1" y="79.1" transform="rotate(-90 168.1 79.1)">9000</text>
<text x="91.7" y="91.9" transform="rotate(-90 91.7 91.9)">3000</text>
<text x="163.8" y="91.9" transform="rotate(-90 163.8 91.9)">3000</text>
<text x="104.2" y="101.7">4000</text>
<text x="121.3" y="101.7">4000</text>
<text x="136.2" y="101.7">3000</text>
<text x="149.1" y="101.7">3000</text>
<text x="125.1" y="104.7">14000</text>
</g>
</svg>
